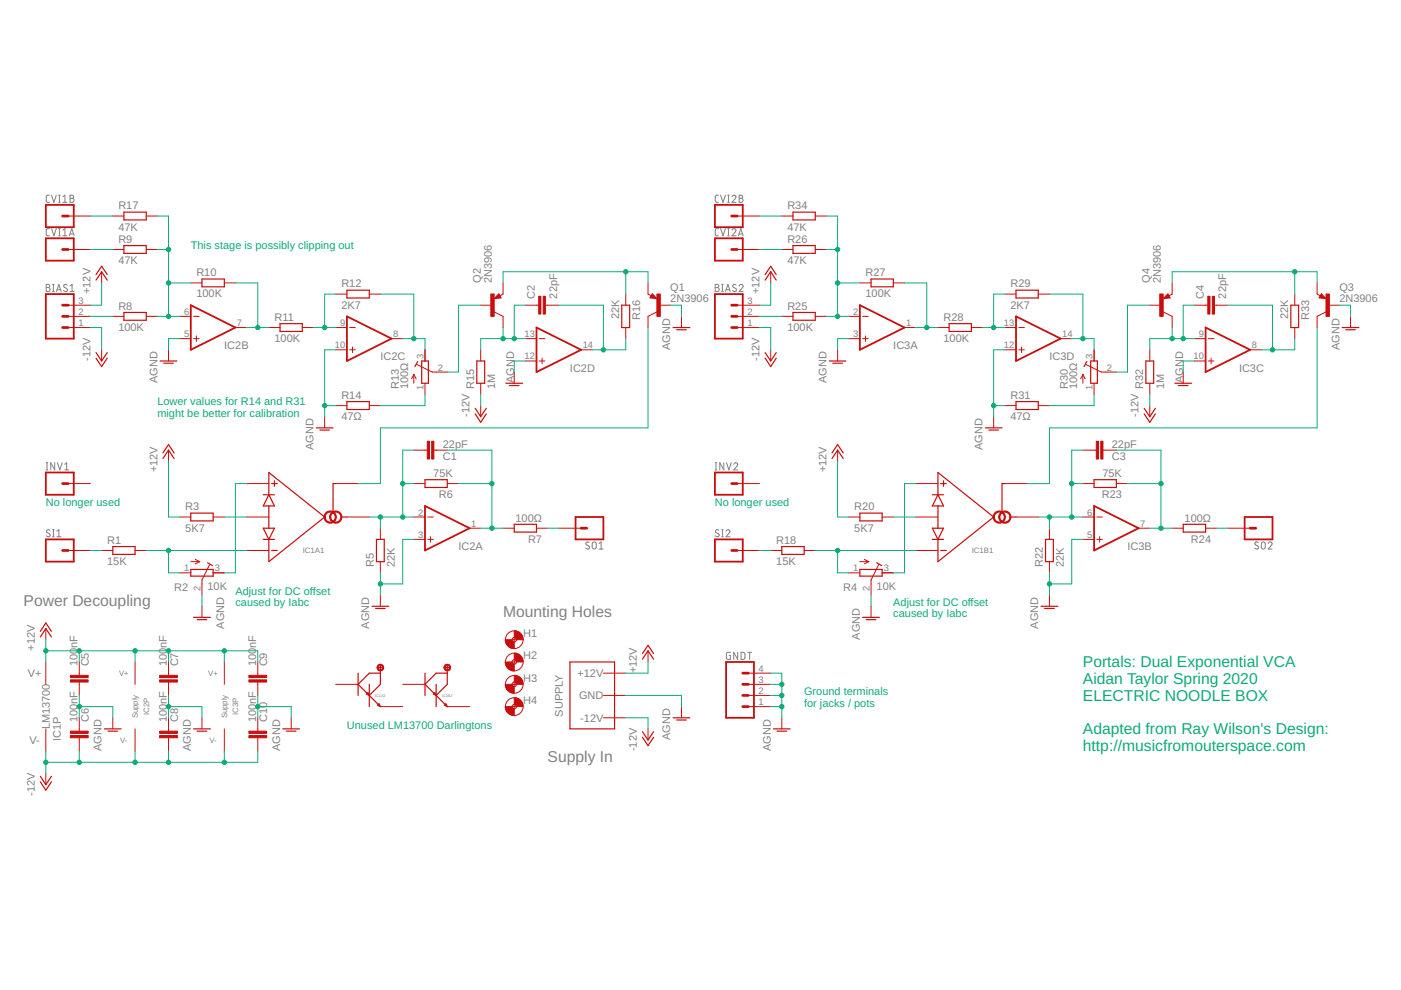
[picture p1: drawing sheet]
<svg xmlns="http://www.w3.org/2000/svg" width="297mm" height="210mm" viewBox="0 0 297 210" stroke-linecap="round" stroke-linejoin="round" font-family="sans-serif">
<g fill="none" stroke="#808080" stroke-width=".21">
<path d="M10.5 48.5h-.5l-.2 .3v1l.7 .2M10.5 41.4h-.5l-.2 .3v1l.7 .2M10.9 48.5l.5 1.5 .5-1.5M10.9 41.4l.5 1.5 .5-1.5M12.4 50h.4M12.4 48.5h.4M12.4 42.9h.4M12.4 41.4h.4M12.6 41.4v1.5M12.6 48.5v1.5M13.3 50h.9M13.3 48.8l.5-.3v1.5"/>
<path d="M13.3 41.7l.5-.3v1.5M13.3 42.9h.9M14.7 50l.5-1.5 .5 1.5M14.8 49.6h.8M14.9 41.4l.6 .1 .1 .3-.3 .3a.42 .42 0 0 1 .4 .4 .42 .42 0 0 1-.4 .4h-.4zM14.9 42.1h.4M152.3 48.5h-.5l-.2 .3 .1 1 .1 .2h.5M152.3 41.4h-.5l-.2 .3 .1 1 .1 .2h.5M152.8 48.5l.5 1.5 .5-1.5M152.8 41.4l.5 1.5 .5-1.5M154.3 50h.3M154.3 48.5h.3"/>
<path d="M154.3 42.9h.3M154.3 41.4h.3M154.5 41.4v1.5M154.5 48.5v1.5M155.2 48.8a.41 .41 0 0 1 .6-.3 .41 .41 0 0 1 .1 .6l-.7 .9h.8M155.2 41.7a.42 .42 0 0 1 .6-.3 .42 .42 0 0 1 .1 .7l-.7 .8h.8M156.6 50l.5-1.5 .5 1.5M156.7 49.6h.7M156.7 41.4l.7 .1 .1 .3-.4 .3a.42 .42 0 0 1 .5 .4 .42 .42 0 0 1-.5 .4h-.4zM156.7 42.1h.4M9.8 60.3l.7 .1v.3l-.3 .3a.42 .42 0 0 1 .4 .4 .42 .42 0 0 1-.4 .4h-.4zM9.8 61h.4"/>
<path d="M11.1 61.8h.4M11.1 60.3h.4M11.3 60.3v1.5M12 61.8l.5-1.5 .5 1.5M12.1 61.4h.7M14.2 60.4l-.2-.1a.35 .35 0 0 0-.4 .1 .35 .35 0 0 0 .1 .5l.4 .3a.41 .41 0 0 1 0 .6 .41 .41 0 0 1-.6-.2M14.9 61.8h.8M14.9 60.6l.4-.3v1.5M151.6 60.3l.7 .1v.4l-.2 .2a.42 .42 0 0 1 .4 .4 .42 .42 0 0 1-.4 .4h-.5zM151.6 61h.5M153 61.8h.3M153 60.3h.3"/>
<path d="M153.2 60.3v1.5M153.8 61.8l.5-1.5 .5 1.5M153.9 61.4h.8M156.1 60.4a.38 .38 0 0 0-.6-.1 .38 .38 0 0 0-.1 .6l.6 .3a.37 .37 0 0 1 0 .5 .37 .37 0 0 1-.5 0l-.2-.1M156.7 60.6a.41 .41 0 0 1 .6-.3 .41 .41 0 0 1 .1 .7l-.7 .8h.9M9.8 99.6h.3M9.8 98.1h.3M10 98.1v1.5M11.6 98.1v1.5l-.8-1.5v1.5M12.2 98.1l.5 1.5 .5-1.5M13.7 99.6h.9M13.7 98.4l.4-.3v1.5"/>
<path d="M151.6 99.6h.4M151.6 98.1h.4M151.8 98.1v1.5M153.5 98.1v1.5l-.9-1.5v1.5M154 98.1l.5 1.5 .5-1.5M155.6 98.4a.41 .41 0 0 1 .6-.3 .41 .41 0 0 1 .1 .7l-.7 .8h.8M10.5 112.4a.39 .39 0 0 0-.5-.1 .39 .39 0 0 0-.1 .6l.6 .3a.41 .41 0 0 1-.1 .6 .41 .41 0 0 1-.6-.2M11.2 113.8h.3M11.2 112.3h.3M11.3 112.3v1.5M12.1 113.8h.8M12.1 112.6l.4-.3v1.5"/>
<path d="M124.9 115a.38 .38 0 0 0-.5 0 .38 .38 0 0 0 0 .5l.4 .3a.41 .41 0 0 1 0 .6 .41 .41 0 0 1-.6-.2M125.7 115l.3-.1 .3 .1 .1 1a.42 .42 0 0 1-.4 .4 .42 .42 0 0 1-.4-.4zM127 115.2l.4-.3v1.5M127 116.4h.9M152.4 112.4l-.5-.1-.2 .3 .1 .3 .5 .3a.38 .38 0 0 1 .1 .6 .38 .38 0 0 1-.6-.1l-.2-.1M153 113.8h.4M153 112.3h.4M153.2 112.3v1.5M153.9 112.6a.41 .41 0 0 1 .6-.3 .41 .41 0 0 1 .1 .7l-.7 .8h.9M266.8 115l-.4-.1-.3 .3v.3l.6 .3a.37 .37 0 0 1 0 .5 .37 .37 0 0 1-.5 0l-.2-.1M267.5 115l.3-.1 .3 .1 .2 1a.42 .42 0 0 1-.5 .4 .42 .42 0 0 1-.4-.4zM268.9 115.2a.41 .41 0 0 1 .6-.3 .41 .41 0 0 1 .1 .7l-.7 .8h.8"/>
<path d="M154.9 138.3h-.7l-.2 .2v1l.2 .3h.7v-.8h-.3M156.4 138.3v1.5l-.8-1.5v1.5M157.1 138.3h.6l.2 .3v1l-.2 .2h-.6zM158.5 138.3h.9M158.9 138.3v1.5"/>
</g>
<g fill="none" stroke="#c90d0c" stroke-width=".21">
<path d="M14.5 52.9h4.7M14.5 45.8h4.7M21.5 57.6v2.4M23.9 52.9h2.4M23.9 45.8h2.4M31 52.9h2.4M31 45.8h2.4M40.4 60h2.4M47.6 60h2.3M106.7 60v2.4l-.7 .3M137.4 60v2.4l.7 .3M156.3 52.9h4.7"/>
<path d="M156.3 45.8h4.7M163.4 57.6v2.4M165.8 52.9h2.3M165.8 45.8h2.3M172.8 52.9h2.4M172.8 45.8h2.4M182.3 60h2.4M189.4 60h2.4M248.5 60v2.4l-.7 .3M279.3 60v2.4l.6 .3M14.5 67.1h4.7M14.5 69.4h4.7"/>
<path d="M14.5 64.7h4.7M21.5 74.2v2.3M23.9 67.1h2.4M31 67.1h2.4M35.7 74.2v2.3M38.1 71.8h2.3M38.1 67.1h2.3M41 71.8h1.2M41 67.1h1.2M41.6 71.2v1.2M49.9 69.4h2.4M57 69.4h2.4"/>
<path d="M64.1 69.4h2.4M71.2 69.4h2.4M71.2 74.2h2.4M71.2 62.4h2.4M74.1 69.4h1.2M74.1 74.2h1.2M74.7 73.6v1.2M78.3 62.4h2.3M83 71.8h2.4M87.7 79.4v1.9M87.7 79.4l-.4 .9M87.7 79.4l.5 .9"/>
<path d="M88.3 77.3l3.4 1.6h3.1M90.1 74.2v2.3M101.9 64.7h2.4M101.9 74.2v2.3M104.8 66.1l1.9 1v2.3M105.8 62.3l.4 .9-1.4 .1zM109 78.9v2.4M111.4 71.8h2.3M111.4 76.5h2.3M111.4 64.7h2.8M114.3 71.8h1.2M114.3 76.5h1.2"/>
<path d="M114.9 75.9v1.2M115.6 64.7h2.9M123.2 74.2h2.4M132.7 62.4v2.3M132.7 69.4v2.4M138.3 62.3l1 1-1.5-.1zM139.3 66.1l-1.9 1v2.3M139.8 64.7h2.3M144.5 67.1v2.3M156.3 67.1h4.7M156.3 69.4h4.7M156.3 64.7h4.7"/>
<path d="M163.4 74.2v2.3M165.8 67.1h2.3M172.8 67.1h2.4M177.6 74.2v2.3M179.9 71.8h2.4M179.9 67.1h2.4M182.9 71.8h1.2M182.9 67.1h1.2M183.5 71.2v1.2M191.8 69.4h2.3M198.9 69.4h2.3M206 69.4h2.3"/>
<path d="M213 69.4h2.4M213 74.2h2.4M213 62.4h2.4M216 69.4h1.2M216 74.2h1.2M216.6 73.6v1.2M220.1 62.4h2.4M224.9 71.8h2.3M229.6 79.4v1.9M229.6 79.4l-.5 .9M229.6 79.4l.5 .9M230.2 77.3l3.3 1.6h3.2"/>
<path d="M232 74.2v2.3M243.8 64.7h2.3M243.8 74.2v2.3M246.6 66.1l1.9 1v2.3M247.6 62.3l.5 .9-1.5 .1zM250.9 78.9v2.4M253.2 71.8h2.4M253.2 76.5h2.4M253.2 64.7h2.9M256.2 71.8h1.2M256.2 76.5h1.2M256.8 75.9v1.2"/>
<path d="M257.5 64.7h2.8M265 74.2h2.4M274.5 62.4v2.3M274.5 69.4v2.4M280.1 62.3l1 1-1.4-.1zM281.1 66.1l-1.8 1v2.3M281.6 64.7h2.4M286.3 67.1v2.3M35.7 95.4v2.4M68.8 88.3v2.4M71.2 86h2.4M78.3 86h2.3"/>
<path d="M87.7 95.4h2.9M90.1 81.3v2.3M92 95.4h2.8M101.9 81.3v2.3M101.9 86v2.3M177.6 95.4v2.4M210.7 88.3v2.4M213 86h2.4M220.1 86h2.4M229.6 95.4h2.8M232 81.3v2.3M233.8 95.4h2.9"/>
<path d="M243.8 81.3v2.3M243.8 86v2.3M14.5 102.5h4.7M14.5 116.7h4.7M21.5 116.7h2.4M28.6 116.7h2.4M38.1 109.6h2.3M40.4 119.1h2M41.4 118.6l1 .5M42.4 119.1l-1 .4M44.4 119.7l-1.6 3.3v3.2M45.2 109.6h2.4"/>
<path d="M52.3 102.5h4.7M52.3 109.6h4.7M52.3 116.7h4.7M71.2 102.5h4.7M73.6 109.6h4.7M80.6 112v2.4M80.6 119.1v2.4M87.7 102.5h2.4M87.7 109.6h2.4M87.7 114.4h2.4M90.7 109.6h1.2M90.7 114.4h1.2"/>
<path d="M91.3 113.8v1.2M94.8 102.5h2.4M99.6 112h2.3M106.7 112h2.3M113.7 112h2.4M118.5 112h4.7M156.3 102.5h4.7M156.3 116.7h4.7M163.4 116.7h2.4M170.5 116.7h2.3M179.9 109.6h2.4M182.3 119.1h1.9"/>
<path d="M183.3 118.6l.9 .5M184.2 119.1l-.9 .4M186.3 119.7l-1.6 3.3v3.2M187 109.6h2.4M194.1 102.5h4.8M194.1 109.6h4.8M194.1 116.7h4.8M213 102.5h4.8M215.4 109.6h4.7M222.5 112v2.4M222.5 119.1v2.4M229.6 102.5h2.4"/>
<path d="M229.6 109.6h2.4M229.6 114.4h2.4M232.6 109.6h1.1M232.6 114.4h1.1M233.2 113.8v1.2M236.7 102.5h2.4M241.4 112h2.4M248.5 112h2.4M255.6 112h2.4M260.3 112h4.7M9.7 133.3v2.3M38.1 121.5h2.3"/>
<path d="M42.8 128.5v2.4M45.2 121.5h2.4M80.6 126.2v2.3M108.5 135.6h1M109 135.1v1M109 139.9v.9M137.4 138v2.4M179.9 121.5h2.4M184.7 128.5v2.4M187 121.5h2.4M222.5 126.2v2.3M9.7 140.4v4.7"/>
<path d="M9.7 154.5v4.8M16.8 140.4v2.8M16.8 144.6v2.8M16.8 152.2v2.8M16.8 156.4v2.9M23.9 152.2v2.3M28.6 140.4v4.7M28.6 154.5v4.8M35.7 140.4v2.8M35.7 144.6v2.8M35.7 152.2v2.8M35.7 156.4v2.9"/>
<path d="M42.8 152.2v2.3M47.6 140.4v4.7M47.6 154.5v4.8M54.7 140.4v2.8M54.7 144.6v2.8M54.7 152.2v2.8M54.7 156.4v2.9M61.7 152.2v2.3M71.2 145.1h4.7M80.6 149.8h4.8M85.4 145.1h4.7M94.8 149.8h4.8"/>
<path d="M108.5 145.1h1M108.5 149.8h1M108.5 140.4h1M109 144.6v1M109 149.4v.9M127.9 147.4h4.8M127.9 142.7h4.8M127.9 152.2h4.8M137.4 154.5v2.4M144.5 149.8v2.4M158.7 145.1h4.7M158.7 149.8h4.7"/>
<path d="M158.7 147.4h4.7M158.7 142.7h4.7M165.8 152.2v2.3M9.7 164v2.4"/>
<circle cx="109" cy="135.6" r="1.88"/>
<circle cx="109" cy="135.6" r=".47"/>
<circle cx="109" cy="149.8" r="1.88"/>
<circle cx="109" cy="145.1" r="1.88"/>
<circle cx="109" cy="140.4" r="1.88"/>
<circle cx="109" cy="149.8" r=".47"/>
<circle cx="109" cy="140.4" r=".47"/>
<circle cx="109" cy="145.1" r=".47"/>
</g>
<g fill="none" stroke="#c90d0c" stroke-width=".25">
<path d="M20.4 59.4l1.1-1.8 1.2 1.8M20.4 58.2l1.1-1.7 1.2 1.7M26.3 45h4.7v1.6h-4.7zM26.3 52.1h4.7v1.6h-4.7zM42.8 59.2h4.8v1.6h-4.8zM162.2 59.4l1.2-1.8 1.2 1.8M162.2 58.2l1.2-1.7 1.2 1.7M168.1 52.1h4.7v1.6h-4.7zM168.1 45h4.7v1.6h-4.7zM184.7 59.2h4.7v1.6h-4.7zM20.4 74.8l1.1 1.7 1.2-1.7M20.4 75.9l1.1 1.8 1.2-1.8"/>
<path d="M26.3 66.3h4.7v1.6h-4.7zM34 76.5h3.5M34.7 77h2M59.4 68.6h4.7v1.7h-4.7zM73.6 61.5h4.7v1.7h-4.7zM88.6 76.6l-.6 1.1M89.4 76.5h1.4v4.8h-1.4zM101.1 76.5h1.7v4.8h-1.7zM105.7 62.9h-.4l.4-.2 .2 .4-.9 .1 .7-.7 .4 .6M131.8 64.7h1.7v4.7h-1.7zM138.3 62.9h.4l-.4-.2-.2 .4 .9 .1-.7-.7-.3 .6M142.7 69.4h3.6"/>
<path d="M143.5 69.9h2M162.2 74.8l1.2 1.7 1.2-1.7M162.2 75.9l1.2 1.8 1.2-1.8M168.1 66.3h4.7v1.6h-4.7zM175.8 76.5h3.5M176.6 77h2M201.2 68.6h4.8v1.7h-4.8zM215.4 61.5h4.7v1.7h-4.7zM230.4 76.6l-.6 1.1M231.2 76.5h1.5v4.8h-1.5zM243 76.5h1.6v4.8h-1.6zM247.6 62.9h-.4l.4-.2 .2 .4-1 .1 .8-.7 .3 .6"/>
<path d="M273.7 64.7h1.6v4.7h-1.6zM280.2 62.9h.3l-.3-.2-.2 .4 .9 .1-.7-.7-.4 .6M284.6 69.4h3.5M285.3 69.9h2.1M34.5 97.2l1.2-1.8 1.2 1.8M34.5 96l1.2-1.7 1.2 1.7M67.1 90.7h3.5M67.8 91.2h2M73.6 85.2h4.7v1.6h-4.7zM100.8 86.6l1.1 1.7 1.2-1.7M100.8 87.8l1.1 1.7 1.2-1.7M107.3 81.3h3.5"/>
<path d="M108 81.7h2M176.4 97.2l1.2-1.8 1.2 1.8M176.4 96l1.2-1.7 1.2 1.7M208.9 90.7h3.5M209.7 91.2h2M215.4 85.2h4.7v1.6h-4.7zM242.6 86.6l1.2 1.7 1.2-1.7M242.6 87.8l1.2 1.7 1.2-1.7M249.1 81.3h3.5M249.9 81.7h2M23.9 115.9h4.7v1.6h-4.7zM40.4 108.8h4.8v1.6h-4.8z"/>
<path d="M44 119.3l1.1 .6M55.8 104.9h2.4M55.8 112h2.4l-1.2 2.4zM55.8 114.4h2.4M57 104.9l1.2 2.4h-2.4zM57 104.9v-4.7l11.8 9.4-11.8 9.5v-4.7M57 107.3v4.7M57.6 102.5h1.2M57.6 116.7h1.2M58.2 101.9v1.2M71.2 102.5h-.6v5.9M72.4 109.6h1.2"/>
<path d="M79.8 114.4h1.7v4.7h-1.7zM90.1 101.7h4.7v1.7h-4.7zM109 111.2h4.7v1.6h-4.7zM165.8 115.9h4.7v1.6h-4.7zM182.3 108.8h4.7v1.6h-4.7zM185.9 119.3l1 .6M197.7 104.9h2.3M197.7 112h2.3l-1.1 2.4zM197.7 114.4h2.3M198.9 104.9l1.1 2.4h-2.3zM198.9 104.9v-4.7l11.8 9.4-11.8 9.5v-4.7M198.9 107.3v4.7"/>
<path d="M199.5 102.5h1.1M199.5 116.7h1.1M200 101.9v1.2M213 102.5h-.6v5.9M214.2 109.6h1.2M221.7 114.4h1.6v4.7h-1.6zM232 101.7h4.7v1.7h-4.7zM250.9 111.2h4.7v1.6h-4.7zM8.6 135l1.1-1.7 1.2 1.7M8.6 133.9l1.1-1.8 1.2 1.8M40.4 120.7h4.8v1.5h-4.8zM41 130.9h3.6"/>
<path d="M41.8 131.4h2M78.9 128.5h3.5M79.6 129h2.1M136.2 139.8l1.2-1.8 1.2 1.8M136.2 138.6l1.2-1.8 1.2 1.8M182.3 120.7h4.7v1.5h-4.7zM182.9 130.9h3.6M183.7 131.4h2M220.7 128.5h3.6M221.5 129h2M22.1 154.5h3.6M22.9 155h2"/>
<path d="M41 154.5h3.6M41.8 155h2M60 154.5h3.5M60.7 155h2.1M75.9 142.7v4.7M77.7 147.2l.3-.3 .3 .5zM78.3 145.1v4.7M78.3 147.4l2.3 2.4M80.1 149.5l.2-.3 .3 .6zM80.1 141.5h1.1M80.6 142.7h-2.3l-2.4 2.4 2.4 2.3M80.6 140.9v4.2l-2.3 2.3"/>
<path d="M90.1 142.7v4.7M91.9 147.2l.3-.3 .3 .5zM92.5 145.1v4.7M92.5 147.4l2.3 2.4M94.2 141.5h1.2M94.2 149.5l.3-.3 .3 .6zM94.8 142.7h-2.3l-2.4 2.4 2.4 2.3M94.8 140.9v4.2l-2.3 2.3M120.8 140.4h9.5v14.1h-9.5zM136.2 155.1l1.2 1.8 1.2-1.8M136.2 156.3l1.2 1.8 1.2-1.8M142.7 152.2h3.6"/>
<path d="M143.5 152.7h2M164 154.5h3.5M164.7 155h2.1M8.6 164.6l1.1 1.8 1.2-1.8M8.6 165.8l1.1 1.7 1.2-1.7"/>
</g>
<g fill="#c90d0c" stroke="#c90d0c" stroke-width=".21">
<path d="M69.1 108.7a1.3 1.3 0 0 1 2 .3 1.3 1.3 0 0 1-.8 1.9 1.3 1.3 0 0 1-1.6-1.3h.2a1.06 1.06 0 0 1 1.5-1 1.06 1.06 0 0 1 .3 1.8 1.06 1.06 0 0 1-1.7-.5l-.1-.3h-.2z" fill-rule="evenodd"/>
<path d="M70.3 108.7a1.3 1.3 0 0 1 2 .3 1.3 1.3 0 0 1-.8 1.9 1.3 1.3 0 0 1-1.6-1.3h.2a1.06 1.06 0 0 1 1.5-1 1.06 1.06 0 0 1 .3 1.8 1.06 1.06 0 0 1-1.7-.5l-.1-.3h-.2z" fill-rule="evenodd"/>
<path d="M210.9 108.7a1.3 1.3 0 0 1 2.1 .3 1.3 1.3 0 0 1-.8 1.9 1.3 1.3 0 0 1-1.6-1.3h.2a1.06 1.06 0 0 1 1.5-1 1.06 1.06 0 0 1 .3 1.8 1.06 1.06 0 0 1-1.8-.5v-.3h-.2z" fill-rule="evenodd"/>
<path d="M212.1 108.7a1.29 1.29 0 0 1 2.1 .3 1.29 1.29 0 0 1-.8 1.9 1.29 1.29 0 0 1-1.6-1.3h.2a1.06 1.06 0 0 1 1.5-1 1.06 1.06 0 0 1 .2 1.8 1.06 1.06 0 0 1-1.7-.5v-.3h-.2z" fill-rule="evenodd"/>
<path d="M80.1 141.1a.71 .71 0 0 1 1.1 0 .71 .71 0 0 1-.3 1.1 .71 .71 0 0 1-1-.7h.3a.47 .47 0 0 1 .7-.4 .47 .47 0 0 1 .1 .8 .47 .47 0 0 1-.8-.2v-.2h-.3z" fill-rule="evenodd"/>
<path d="M94.3 141.1a.7 .7 0 0 1 1.1 .1 .7 .7 0 0 1-.4 1 .7 .7 0 0 1-.9-.7h.3a.47 .47 0 0 1 .6-.4 .47 .47 0 0 1 .2 .7 .47 .47 0 0 1-.8-.1v-.2h-.3z" fill-rule="evenodd"/>
<path d="M109 133.7a1.86 1.86 0 0 1 1.9 1.9h-1.4l-.2-.3-.3-.2z" fill-rule="evenodd"/>
<path d="M107.1 135.6h1.4l.2 .4 .3 .1v1.4a1.89 1.89 0 0 1-1.9-1.9z" fill-rule="evenodd"/>
<path d="M109 138.5a1.86 1.86 0 0 1 1.9 1.9h-1.4l-.2-.4-.3-.1z" fill-rule="evenodd"/>
<path d="M107.1 140.4h1.4l.2 .3 .3 .1v1.5a1.89 1.89 0 0 1-1.9-1.9z" fill-rule="evenodd"/>
<path d="M109 143.2a1.86 1.86 0 0 1 1.9 1.9h-1.4l-.2-.3-.3-.2z" fill-rule="evenodd"/>
<path d="M107.1 145.1h1.4l.2 .3 .3 .2v1.4a1.89 1.89 0 0 1-1.9-1.9z" fill-rule="evenodd"/>
<path d="M109 147.9a1.82 1.82 0 0 1 1.9 1.9h-1.4l-.2-.3-.3-.1z" fill-rule="evenodd"/>
<path d="M107.1 149.8h1.4l.2 .4 .3 .1v1.4a1.89 1.89 0 0 1-1.9-1.9z" fill-rule="evenodd"/>
</g>
<g fill="none" stroke="#c90d0c" stroke-width=".38">
<path d="M9.7 43.4h5.9v4.8h-5.9zM9.7 50.5h5.9v4.8h-5.9zM151.6 50.5h5.9v4.8h-5.9zM151.6 43.4h5.9v4.8h-5.9zM9.7 62.4h5.9v9.4h-5.9zM40.4 64.7l9.5 4.7-9.5 4.8zM73.6 67.1l9.4 4.7-9.4 4.7zM113.7 69.4l9.5 4.8-9.5 4.7zM151.6 62.4h5.9v9.4h-5.9zM182.3 64.7l9.5 4.7-9.5 4.8zM215.4 67.1l9.5 4.7-9.5 4.7zM255.6 69.4l9.4 4.8-9.4 4.7z"/>
<path d="M9.7 114.4h5.9v4.7h-5.9zM9.7 100.2h5.9v4.7h-5.9zM90.1 107.3l9.5 4.7-9.5 4.7zM122 109.6h5.9v4.8h-5.9zM151.6 114.4h5.9v4.7h-5.9zM151.6 100.2h5.9v4.7h-5.9zM232 107.3l9.4 4.7-9.4 4.7zM263.9 109.6h5.9v4.8h-5.9zM153.9 140.4h6v11.8h-6z"/>
</g>
<g fill="none" stroke="#c90d0c" stroke-width=".57">
<path d="M13.3 52.9h1.2M13.3 45.8h1.2M155.1 52.9h1.2M155.1 45.8h1.2M13.3 64.7h1.2M13.3 67.1h1.2M13.3 69.4h1.2M155.1 64.7h1.2M155.1 67.1h1.2M155.1 69.4h1.2M13.3 116.7h1.2M13.3 102.5h1.2"/>
<path d="M123.2 112h1.2M155.1 116.7h1.2M155.1 102.5h1.2M265 112h1.2M157.5 145.1h1.2M157.5 147.4h1.2M157.5 149.8h1.2M157.5 142.7h1.2"/>
</g>
<g fill="#c90d0c" stroke="#c90d0c" stroke-width=".21">
<path d="M91.5 93.6h.5v3.7h-.5z"/>
<path d="M90.6 93.6h.5v3.7h-.5z"/>
<path d="M139.3 62.3h.7v4.8h-.7z"/>
<path d="M104.1 62.3h.7v4.8h-.7z"/>
<path d="M115.2 62.8h.4v3.8h-.4z"/>
<path d="M114.2 62.8h.5v3.8h-.5z"/>
<path d="M233.4 93.6h.4v3.7h-.4z"/>
<path d="M232.4 93.6h.5v3.7h-.5z"/>
<path d="M281.1 62.3h.8v4.8h-.8z"/>
<path d="M245.9 62.3h.7v4.8h-.7z"/>
<path d="M257 62.8h.5v3.8h-.5z"/>
<path d="M256.1 62.8h.4v3.8h-.4z"/>
<path d="M14.9 143.2h3.8v.5h-3.8z"/>
<path d="M14.9 144.1h3.8v.5h-3.8z"/>
<path d="M14.9 155h3.8v.5h-3.8z"/>
<path d="M14.9 156h3.8v.4h-3.8z"/>
<path d="M33.8 143.2h3.8v.5h-3.8z"/>
<path d="M33.8 144.1h3.8v.5h-3.8z"/>
<path d="M33.8 155h3.8v.5h-3.8z"/>
<path d="M33.8 156h3.8v.4h-3.8z"/>
<path d="M52.8 143.2h3.7v.5h-3.7z"/>
<path d="M52.8 144.1h3.7v.5h-3.7z"/>
<path d="M52.8 155h3.7v.5h-3.7z"/>
<path d="M52.8 156h3.7v.4h-3.7z"/>
</g>
<g fill="none" stroke="#0dab76" stroke-width=".21">
<path d="M19.2 52.9h4.7M19.2 45.8h4.7M21.5 60v4.7h-2.3M33.4 45.8h2.3v21.3M33.4 52.9h2.3M35.7 60h4.7M49.9 60h4.8v9.4M106.7 60v-2.4h30.7v2.4M132.7 57.6v4.8M161 52.9h4.8M161 45.8h4.8M163.4 60v4.7h-2.4"/>
<path d="M175.2 45.8h2.4v21.3M175.2 52.9h2.4M177.6 60h4.7M191.8 60h4.7v9.4M248.5 60v-2.4h30.8v2.4M274.5 57.6v4.8M19.2 69.4h2.3v4.8M19.2 67.1h4.7M33.4 67.1h4.7M38.1 71.8h-2.4v2.4M52.3 69.4h4.7M66.5 69.4h4.7"/>
<path d="M71.2 74.2h-2.4v14.1M71.2 62.4h-2.4v7M80.6 62.4h7.1v9.4M85.4 71.8h4.7v2.4M101.9 64.7h-4.7v14.2h-2.4M106.7 69.4v2.4M111.4 71.8h-9.5v2.4M111.4 76.5h-2.4v2.4M111.4 64.7h-2.4v7.1M118.5 64.7h9.4v9.5M132.7 71.8v2.4h-7.1M137.4 69.4v21.3h-56.8v11.8h-4.7"/>
<path d="M142.1 64.7h2.4v2.4M161 69.4h2.4v4.8M161 67.1h4.8M175.2 67.1h4.7M179.9 71.8h-2.3v2.4M194.1 69.4h4.8M208.3 69.4h4.7M213 74.2h-2.3v14.1M213 62.4h-2.3v7M222.5 62.4h7.1v9.4M227.2 71.8h4.8v2.4M243.8 64.7h-4.7v14.2h-2.4"/>
<path d="M248.5 69.4v2.4M253.2 71.8h-9.4v2.4M253.2 76.5h-2.3v2.4M253.2 64.7h-2.3v7.1M260.3 64.7h9.5v9.5M274.5 71.8v2.4h-7.1M279.3 69.4v21.3h-56.8v11.8h-4.7M284 64.7h2.3v2.4M35.7 97.8v11.8h2.4M68.8 86h2.4M87.7 95.4h-2.3v14.2M90.1 83.6v2.4h-9.5"/>
<path d="M94.8 95.4h9.5v16.6M101.9 83.6v2.4M177.6 97.8v11.8h2.3M210.7 86h2.3M229.6 95.4h-2.4v14.2M232 83.6v2.4h-9.5M236.7 95.4h9.4v16.6M243.8 83.6v2.4M19.2 116.7h2.3M31 116.7h21.3M35.7 116.7v4.8h2.4M47.6 109.6h4.7"/>
<path d="M52.3 102.5h-2.4v19h-2.3M78.3 109.6h9.4M80.6 109.6v2.4M85.4 102.5h2.3M87.7 114.4h-2.3v9.4h-4.8M97.2 102.5h7.1M101.9 112h4.8M116.1 112h2.4M161 116.7h2.4M172.8 116.7h21.3M177.6 116.7v4.8h2.3M189.4 109.6h4.7"/>
<path d="M194.1 102.5h-2.3v19h-2.4M220.1 109.6h9.5M222.5 109.6v2.4M227.2 102.5h2.4M229.6 114.4h-2.4v9.4h-4.7M239.1 102.5h7M243.8 112h4.7M258 112h2.3M9.7 138h45v2.4M9.7 135.6v4.8M16.8 138v2.4M28.6 138v2.4"/>
<path d="M35.7 138v2.4M42.8 126.2v2.3M47.6 138v2.4M80.6 121.5v4.7M184.7 126.2v2.3M222.5 121.5v4.7M9.7 159.3v4.7M16.8 147.4v4.8M16.8 159.3v2.3M16.8 149.8h7.1v2.4M28.6 159.3v2.3M35.7 147.4v4.8"/>
<path d="M35.7 159.3v2.3M35.7 149.8h7.1v2.4M47.6 159.3v2.3M54.7 149.8h7v2.4M54.7 147.4v4.8M54.7 159.3v2.3h-45M132.7 147.4h11.8v2.4M132.7 152.2h4.7v2.3M137.4 140.4v2.3h-4.7M163.4 149.8h2.4M163.4 147.4h2.4M163.4 142.7h2.4v9.5"/>
<path d="M163.4 145.1h2.4"/>
</g>
<g fill="#0dab76" stroke="#0dab76" stroke-width=".21">
<circle cx="80.6" cy="123.8" r=".47"/>
<circle cx="68.8" cy="86" r=".47"/>
<circle cx="222.5" cy="123.8" r=".47"/>
<circle cx="210.7" cy="86" r=".47"/>
<circle cx="16.8" cy="149.8" r=".47"/>
<circle cx="35.7" cy="149.8" r=".47"/>
<circle cx="54.7" cy="149.8" r=".47"/>
<circle cx="165.8" cy="145.1" r=".47"/>
<circle cx="165.8" cy="147.4" r=".47"/>
<circle cx="165.8" cy="149.8" r=".47"/>
<circle cx="9.7" cy="138" r=".47"/>
<circle cx="47.6" cy="138" r=".47"/>
<circle cx="16.8" cy="138" r=".47"/>
<circle cx="28.6" cy="138" r=".47"/>
<circle cx="35.7" cy="138" r=".47"/>
<circle cx="80.6" cy="109.6" r=".47"/>
<circle cx="85.4" cy="109.6" r=".47"/>
<circle cx="85.4" cy="102.5" r=".47"/>
<circle cx="104.3" cy="102.5" r=".47"/>
<circle cx="104.3" cy="112" r=".47"/>
<circle cx="35.7" cy="67.1" r=".47"/>
<circle cx="35.7" cy="60" r=".47"/>
<circle cx="35.7" cy="52.9" r=".47"/>
<circle cx="54.7" cy="69.4" r=".47"/>
<circle cx="68.8" cy="69.4" r=".47"/>
<circle cx="87.7" cy="71.8" r=".47"/>
<circle cx="106.7" cy="71.8" r=".47"/>
<circle cx="109" cy="71.8" r=".47"/>
<circle cx="9.7" cy="161.6" r=".47"/>
<circle cx="47.6" cy="161.6" r=".47"/>
<circle cx="35.7" cy="161.6" r=".47"/>
<circle cx="28.6" cy="161.6" r=".47"/>
<circle cx="16.8" cy="161.6" r=".47"/>
<circle cx="127.9" cy="74.2" r=".47"/>
<circle cx="132.7" cy="57.6" r=".47"/>
<circle cx="177.6" cy="116.7" r=".47"/>
<circle cx="222.5" cy="109.6" r=".47"/>
<circle cx="227.2" cy="109.6" r=".47"/>
<circle cx="227.2" cy="102.5" r=".47"/>
<circle cx="246.1" cy="102.5" r=".47"/>
<circle cx="246.1" cy="112" r=".47"/>
<circle cx="177.6" cy="67.1" r=".47"/>
<circle cx="177.6" cy="60" r=".47"/>
<circle cx="177.6" cy="52.9" r=".47"/>
<circle cx="196.5" cy="69.4" r=".47"/>
<circle cx="210.7" cy="69.4" r=".47"/>
<circle cx="229.6" cy="71.8" r=".47"/>
<circle cx="248.5" cy="71.8" r=".47"/>
<circle cx="250.9" cy="71.8" r=".47"/>
<circle cx="269.8" cy="74.2" r=".47"/>
<circle cx="274.5" cy="57.6" r=".47"/>
<circle cx="35.7" cy="116.7" r=".47"/>
</g>
<g font-size="3.3" fill="#808080">
<text x="5" y="128.5">Power Decoupling</text>
<text x="106.7" y="130.9">Mounting Holes</text>
<text x="116.1" y="161.6">Supply In</text>
</g>
<g font-size="3.3" fill="#0dab76">
<text x="229.6" y="141.5">Portals: Dual Exponential VCA</text>
<text x="229.6" y="145">Aidan Taylor Spring 2020</text>
<text x="229.6" y="148.6">ELECTRIC NOODLE BOX</text>
<text x="229.6" y="155.7">Adapted from Ray Wilson's Design:</text>
<text x="229.6" y="159.3">http://musicfromouterspace.com</text>
</g>
<g font-size="2.3" fill="#808080">
<text x="25.1" y="44.4">R17</text>
<text x="166.9" y="44.4">R34</text>
<text x="25.1" y="48.9">47K</text>
<text x="25.1" y="51.5">R9</text>
<text x="166.9" y="48.9">47K</text>
<text x="166.9" y="51.5">R26</text>
<text x="25.1" y="56">47K</text>
<text x="41.6" y="58.6">R10</text>
<text x="101.9" y="60" transform="rotate(-90 101.9 60)">Q2</text>
<text x="104.3" y="60" transform="rotate(-90 104.3 60)">2N3906</text>
<text x="166.9" y="56">47K</text>
<text x="183.5" y="58.6">R27</text>
<text x="243.8" y="60" transform="rotate(-90 243.8 60)">Q4</text>
<text x="246.1" y="60" transform="rotate(-90 246.1 60)">2N3906</text>
<text x="19.2" y="62.4" transform="rotate(-90 19.2 62.4)">+12V</text>
<text x="25.1" y="65.7">R8</text>
<text x="41.6" y="63.1">100K</text>
<text x="72.4" y="65.4">2K7</text>
<text x="72.4" y="61">R12</text>
<text x="113.4" y="63.3" transform="rotate(-90 113.4 63.3)">C2</text>
<text x="118.1" y="63.3" transform="rotate(-90 118.1 63.3)">22pF</text>
<text x="142.1" y="64">2N3906</text>
<text x="142.1" y="61.6">Q1</text>
<text x="161" y="62.4" transform="rotate(-90 161 62.4)">+12V</text>
<text x="166.9" y="65.7">R25</text>
<text x="183.5" y="63.1">100K</text>
<text x="214.2" y="65.4">2K7</text>
<text x="214.2" y="61">R29</text>
<text x="255.2" y="63.3" transform="rotate(-90 255.2 63.3)">C4</text>
<text x="260" y="63.3" transform="rotate(-90 260 63.3)">22pF</text>
<text x="284" y="64">2N3906</text>
<text x="284" y="61.6">Q3</text>
<text x="25.1" y="70.2">100K</text>
<text x="58.2" y="68">R11</text>
<text x="131.2" y="67.7" transform="rotate(-90 131.2 67.7)">22K</text>
<text x="135.7" y="67.8" transform="rotate(-90 135.7 67.8)">R16</text>
<text x="166.9" y="70.2">100K</text>
<text x="200" y="68">R28</text>
<text x="273.1" y="67.7" transform="rotate(-90 273.1 67.7)">22K</text>
<text x="277.6" y="67.8" transform="rotate(-90 277.6 67.8)">R33</text>
<text x="19.2" y="76.5" transform="rotate(-90 19.2 76.5)">-12V</text>
<text x="47.6" y="74">IC2B</text>
<text x="58.2" y="72.5">100K</text>
<text x="80.6" y="76.4">IC2C</text>
<text x="142.1" y="74.2" transform="rotate(-90 142.1 74.2)">AGND</text>
<text x="161" y="76.5" transform="rotate(-90 161 76.5)">-12V</text>
<text x="189.4" y="74">IC3A</text>
<text x="200" y="72.5">100K</text>
<text x="222.5" y="76.4">IC3D</text>
<text x="250.9" y="76.2" transform="rotate(-90 250.9 76.2)">D</text>
<text x="284" y="74.2" transform="rotate(-90 284 74.2)">AGND</text>
<text x="33.4" y="81.3" transform="rotate(-90 33.4 81.3)">AGND</text>
<text x="84.6" y="82.4" transform="rotate(-90 84.6 82.4)">R13</text>
<text x="86.6" y="82.4" transform="rotate(-90 86.6 82.4)">100Ω</text>
<text x="100.5" y="82.4" transform="rotate(-90 100.5 82.4)">R15</text>
<text x="105" y="82.4" transform="rotate(-90 105 82.4)">1M</text>
<text x="109" y="81.3" transform="rotate(-90 109 81.3)">AGND</text>
<text x="120.8" y="78.8">IC2D</text>
<text x="175.2" y="81.3" transform="rotate(-90 175.2 81.3)">AGND</text>
<text x="226.4" y="82.4" transform="rotate(-90 226.4 82.4)">R30</text>
<text x="228.4" y="82.4" transform="rotate(-90 228.4 82.4)">100Ω</text>
<text x="242.4" y="82.4" transform="rotate(-90 242.4 82.4)">R32</text>
<text x="246.9" y="82.4" transform="rotate(-90 246.9 82.4)">1M</text>
<text x="250.9" y="81.3" transform="rotate(-90 250.9 81.3)">AGN</text>
<text x="262.7" y="78.8">IC3C</text>
<text x="72.4" y="89.1">47Ω</text>
<text x="72.4" y="84.6">R14</text>
<text x="99.6" y="88.4" transform="rotate(-90 99.6 88.4)">-12V</text>
<text x="214.2" y="89.1">47Ω</text>
<text x="214.2" y="84.6">R31</text>
<text x="241.4" y="88.4" transform="rotate(-90 241.4 88.4)">-12V</text>
<text x="66.5" y="95.4" transform="rotate(-90 66.5 95.4)">AGND</text>
<text x="93.9" y="95.1">22pF</text>
<text x="208.3" y="95.4" transform="rotate(-90 208.3 95.4)">AGND</text>
<text x="235.7" y="95.1">22pF</text>
<text x="33.4" y="100.2" transform="rotate(-90 33.4 100.2)">+12V</text>
<text x="91.9" y="101.1">75K</text>
<text x="93.9" y="97.5">C1</text>
<text x="175.2" y="100.2" transform="rotate(-90 175.2 100.2)">+12V</text>
<text x="233.7" y="101.1">75K</text>
<text x="235.7" y="97.5">C3</text>
<text x="93" y="105.6">R6</text>
<text x="233.6" y="105.6">R23</text>
<text x="39.3" y="112.7">5K7</text>
<text x="39.3" y="108.2">R3</text>
<text x="109.3" y="110.6">100Ω</text>
<text x="181.1" y="112.7">5K7</text>
<text x="181.1" y="108.2">R20</text>
<text x="251.2" y="110.6">100Ω</text>
<text x="22.7" y="119.8">15K</text>
<text x="22.7" y="115.3">R1</text>
<text x="97.2" y="116.6">IC2A</text>
<text x="111.9" y="115">R7</text>
<text x="164.6" y="119.8">15K</text>
<text x="164.6" y="115.3">R18</text>
<text x="239.1" y="116.6">IC3B</text>
<text x="252.5" y="115">R24</text>
<text x="36.9" y="125.3">R2</text>
<text x="44" y="125">10K</text>
<text x="79.3" y="120.3" transform="rotate(-90 79.3 120.3)">R5</text>
<text x="83.7" y="120.3" transform="rotate(-90 83.7 120.3)">22K</text>
<text x="178.8" y="125.3">R4</text>
<text x="185.9" y="125">10K</text>
<text x="221.1" y="120.3" transform="rotate(-90 221.1 120.3)">R22</text>
<text x="225.6" y="120.3" transform="rotate(-90 225.6 120.3)">22K</text>
<text x="7.4" y="138" transform="rotate(-90 7.4 138)">+12V</text>
<text x="16.5" y="137.4" transform="rotate(-90 16.5 137.4)">nF</text>
<text x="35.4" y="137.4" transform="rotate(-90 35.4 137.4)">nF</text>
<text x="47.6" y="133.3" transform="rotate(-90 47.6 133.3)">AGND</text>
<text x="54.3" y="137.4" transform="rotate(-90 54.3 137.4)">nF</text>
<text x="78.3" y="133.3" transform="rotate(-90 78.3 133.3)">AGND</text>
<text x="110.9" y="135.1">H1</text>
<text x="182.3" y="135.6" transform="rotate(-90 182.3 135.6)">AGND</text>
<text x="220.1" y="133.3" transform="rotate(-90 220.1 133.3)">AGND</text>
<text x="5.9" y="143.5">V+</text>
<text x="16.5" y="141.3" transform="rotate(-90 16.5 141.3)">100</text>
<text x="18.8" y="141.3" transform="rotate(-90 18.8 141.3)">C5</text>
<text x="35.4" y="141.3" transform="rotate(-90 35.4 141.3)">100</text>
<text x="37.7" y="141.3" transform="rotate(-90 37.7 141.3)">C7</text>
<text x="54.3" y="141.3" transform="rotate(-90 54.3 141.3)">100</text>
<text x="56.7" y="141.3" transform="rotate(-90 56.7 141.3)">C9</text>
<text x="110.9" y="139.8">H2</text>
<text x="122.4" y="143.5">+12V</text>
<text x="135" y="142.7" transform="rotate(-90 135 142.7)">+12V</text>
<text x="110.9" y="144.5">H3</text>
<text x="110.9" y="149.3">H4</text>
<text x="122.8" y="148.3">GND</text>
<text x="10.5" y="154.7" transform="rotate(-90 10.5 154.7)">LM13700</text>
<text x="16.5" y="153.1" transform="rotate(-90 16.5 153.1)">100nF</text>
<text x="18.8" y="153.1" transform="rotate(-90 18.8 153.1)">C6</text>
<text x="35.4" y="153.1" transform="rotate(-90 35.4 153.1)">100nF</text>
<text x="37.7" y="153.1" transform="rotate(-90 37.7 153.1)">C8</text>
<text x="54.3" y="153.1" transform="rotate(-90 54.3 153.1)">100nF</text>
<text x="56.7" y="153.1" transform="rotate(-90 56.7 153.1)">C10</text>
<text x="119.3" y="152" transform="rotate(-90 119.3 152)">SUPPLY</text>
<text x="123" y="153">-12V</text>
<text x="6.3" y="157.7">V-</text>
<text x="12.9" y="157.1" transform="rotate(-90 12.9 157.1)">IC1P</text>
<text x="21.5" y="159.3" transform="rotate(-90 21.5 159.3)">AGND</text>
<text x="40.5" y="159.3" transform="rotate(-90 40.5 159.3)">AGND</text>
<text x="59.4" y="159.3" transform="rotate(-90 59.4 159.3)">AGND</text>
<text x="135" y="159.3" transform="rotate(-90 135 159.3)">-12V</text>
<text x="142.1" y="156.9" transform="rotate(-90 142.1 156.9)">AGND</text>
<text x="163.4" y="159.3" transform="rotate(-90 163.4 159.3)">AGND</text>
<text x="7.4" y="168.7" transform="rotate(-90 7.4 168.7)">-12V</text>
</g>
<g font-size="2.3" fill="#0dab76">
<text x="40.5" y="52.9">This stage is possibly clipping out</text>
<text x="33.4" y="85.9">Lower values for R14 and R31</text>
<text x="33.4" y="88.4">might be better for calibration</text>
<text x="9.7" y="107.3">No longer used</text>
<text x="151.6" y="107.3">No longer used</text>
<text x="49.9" y="126.1">Adjust for DC offset</text>
<text x="49.9" y="128.5">caused by Iabc</text>
<text x="189.4" y="128.4">Adjust for DC offset</text>
<text x="189.4" y="130.9">caused by Iabc</text>
<text x="170.5" y="147.3">Ground terminals</text>
<text x="170.5" y="149.8">for jacks / pots</text>
<text x="73.6" y="154.5">Unused LM13700 Darlingtons</text>
</g>
<g font-size="2" fill="#808080">
<text x="16.6" y="64.4">3</text>
<text x="158.5" y="64.4">3</text>
<text x="16.6" y="69.1">1</text>
<text x="16.6" y="66.7">2</text>
<text x="39" y="66.7">6</text>
<text x="39" y="71.5">5</text>
<text x="50.2" y="69.1">7</text>
<text x="72.1" y="69.1">9</text>
<text x="83.3" y="71.5">8</text>
<text x="111.2" y="71.5">13</text>
<text x="158.5" y="69.1">1</text>
<text x="158.5" y="66.7">2</text>
<text x="180.9" y="66.7">2</text>
<text x="180.9" y="71.5">3</text>
<text x="192.1" y="69.1">1</text>
<text x="212.9" y="69.1">13</text>
<text x="225.2" y="71.5">14</text>
<text x="254.2" y="71.5">9</text>
<text x="71" y="73.8">10</text>
<text x="89.8" y="76.2" transform="rotate(-90 89.8 76.2)">3</text>
<text x="111.2" y="76.2">12</text>
<text x="123.5" y="73.8">14</text>
<text x="212.9" y="73.8">12</text>
<text x="231.6" y="76.2" transform="rotate(-90 231.6 76.2)">3</text>
<text x="253" y="76.2">10</text>
<text x="265.4" y="73.8">8</text>
<text x="89.8" y="82.7" transform="rotate(-90 89.8 82.7)">1</text>
<text x="92.8" y="78.6">2</text>
<text x="231.6" y="82.7" transform="rotate(-90 231.6 82.7)">1</text>
<text x="234.7" y="78.6">2</text>
<text x="88.7" y="109.3">2</text>
<text x="99.9" y="111.7">1</text>
<text x="230.5" y="109.3">6</text>
<text x="241.7" y="111.7">7</text>
<text x="88.7" y="114">3</text>
<text x="230.5" y="114">5</text>
<text x="39" y="121.1">1</text>
<text x="42.5" y="125.2" transform="rotate(-90 42.5 125.2)">2</text>
<text x="45.5" y="121.1">3</text>
<text x="180.9" y="121.1">1</text>
<text x="184.3" y="125.2" transform="rotate(-90 184.3 125.2)">2</text>
<text x="187.4" y="121.1">3</text>
<text x="160.8" y="142.4">4</text>
<text x="160.8" y="149.5">1</text>
<text x="160.8" y="147.1">2</text>
<text x="160.8" y="144.8">3</text>
</g>
<g font-size="1.7" fill="#808080">
<text x="64.2" y="117.3">IC1A1</text>
<text x="206" y="117.3">IC1B1</text>
<text x="25.2" y="143.3">V+</text>
<text x="44.1" y="143.3">V+</text>
<text x="29.2" y="152.3" transform="rotate(-90 29.2 152.3)">Supply</text>
<text x="31.6" y="151.6" transform="rotate(-90 31.6 151.6)">IC2P</text>
<text x="48.1" y="152.3" transform="rotate(-90 48.1 152.3)">Supply</text>
<text x="50.5" y="151.6" transform="rotate(-90 50.5 151.6)">IC3P</text>
<text x="25.5" y="157.5">V-</text>
<text x="44.4" y="157.5">V-</text>
</g>
<g font-size=".8" fill="#808080">
<text x="79.6" y="147.7">IC1A2</text>
<text x="93.8" y="147.7">IC1B2</text>
</g>
</svg>
